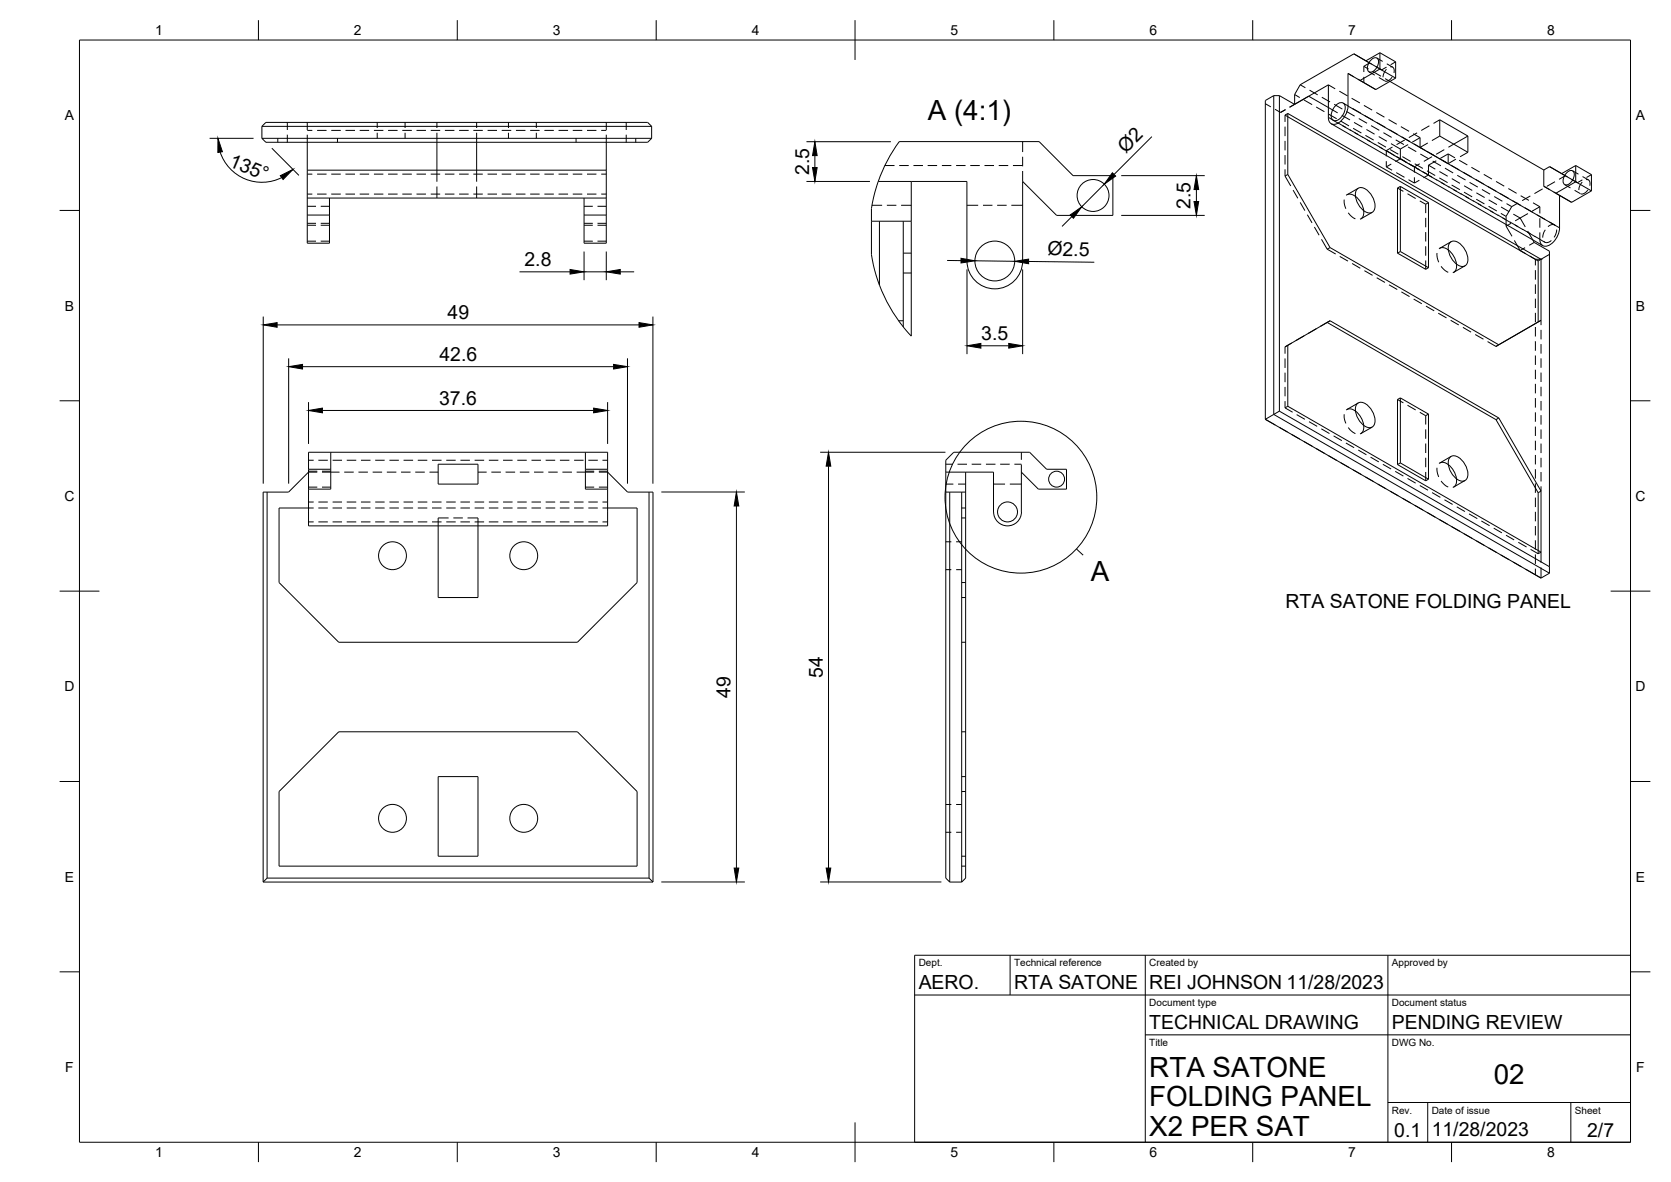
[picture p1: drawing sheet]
<svg xmlns="http://www.w3.org/2000/svg" width="420mm" height="297mm" viewBox="0 0 420 297" stroke-linecap="round" stroke-linejoin="round" font-family="sans-serif">
<!-- layer: Visible -->
<g fill="none" stroke="#000" stroke-width=".25">
<path d="M340.4 13.5l-13.5 7.8-1.4 2.5v2.4M340.4 13.5l3.1 1.8M344.8 15a1 1 0 0 1 1.4-.4 1 1 0 0 1 .4 1.4l-.4 .9a1.62 1.62 0 0 1-2.1 1 2.4 2.4 0 0 1 .7-2.9zM347 17.3l3.9 2.3M347 17.3l-5 2.9M347 13.3v4M347 13.3l-3.6 2-3-1.8M347 13.3l3.9 2.2v4.1M350.9 19.6l-5 2.9-7-4 .1 8.1a4.9 4.9 0 0 1-3.6 4.7 1.46 1.46 0 0 1-1.4-1.8M65.8 31.8l1-1h96.1l1 1M65.8 31.8h98.1M65.8 34.8l1 1h96.1l1-1"/>
<path d="M65.8 34.8h98.1M65.8 31.8v3M77.3 35.8v7M109.9 35.8v7M119.8 35.8v7M152.4 35.8v7M163.9 31.8v3M320.3 24l-2.1 1.3v80.1M320.3 24h1.4M320.3 24v80.1l69.3 39.9M321.7 24l3.8 2.2M321.7 24v79.3"/>
<path d="M323.8 29.3l63 36.3M325.5 26.2h.1M325.5 26.2l8.5-4.9v8.2M325.5 26.2l3.6-2 4.9 2.8M334.7 31.1l53.2 30.6a3 3 0 0 0 3.4-1.8l.8-2.1v-8.7M336 26.4a1.26 1.26 0 0 1 1.7-.5 1.26 1.26 0 0 1 .5 1.7 3.3 3.3 0 0 1-2.6 2.7 1.57 1.57 0 0 1-.7-2.4zM349.5 20.5l38.7 22.2M362 30.1l7.1 4.1v4.1l-7.1-4.1zM369.1 34.2l-3.6 2M77.3 42.8v7M77.3 42.8h75.1M77.3 49.8v11.3h5.5v-11.3"/>
<path d="M77.3 54h5.5M77.3 49.8h75.1M146.9 49.8v11.3h5.5v-11.3M146.9 54h5.5M152.4 42.8v7M219.1 55.6h10M220.8 45.6l-1.2 4-.5 2.8v11.6l.8 3.9 1.2 3.8M220.8 45.6h22.3v20M220.8 45.6a38.2 38.2 0 0 1 5.3-10h35.2l8.5 8.5h10v10h-14.1l-8.6-8.5v20M221.1 55.6v16.1M227.1 55.6v26.6M229.1 45.6v38.9l-2-2.3"/>
<path d="M340.8 49.4l1.2 1.3 .6 1.1 .3 1.1M341.3 47.4a2.28 2.28 0 0 1 3.1 1 4.6 4.6 0 0 1 1.1 4.5 1.72 1.72 0 0 1-2.8-.1 4.8 4.8 0 0 1-1.7-5zM352.1 46.8l-.7 .5v16.3M352.1 46.8l7.1 4.1v16.4M352.1 46.8v16.4M388.2 42.7v4.1l7 4 5-2.8M394.1 43.3a1 1 0 0 1 1.3-.4 1 1 0 0 1 .4 1.4l-.4 .9a1.62 1.62 0 0 1-2.1 1.1 2.4 2.4 0 0 1 .8-3zM396.2 41.6l-3.5 2-3.1-1.7-1.4 .8M396.2 45.7l-5 2.9M396.2 41.6v4.1M396.2 41.6l4 2.3v4.1M396.2 45.7l4 2.3"/>
<path d="M221.1 71.7a38.2 38.2 0 0 0 6 10.5M243.1 65.6a7 7 0 0 0 7 7 7 7 0 0 0 7-7M351.4 63.6l7.1 4.1 .7-.4M352.1 63.2l7.1 4.1M352.1 63.2l-.7 .4M364.2 62.8l1.2 1.3 .5 1.1 .3 1.2M364.7 60.9a2.28 2.28 0 0 1 3 .9 4.6 4.6 0 0 1 1.1 4.5 1.72 1.72 0 0 1-2.7-.1 4.8 4.8 0 0 1-1.7-5zM385.4 60.3l.4 .6 3.8 2.2v80.9M386.8 65.6v15.3l.7-.4M387.5 65.2v15.3M387.5 65.2l-63.7-36.7v15.3l10.6 18.4 42.5 24.4 10.6-6.1M387.5 65.2l-.7 .4"/>
<path d="M333.7 81l42.5 24.5M352.1 100l-.7 .4v16.3M352.1 100l7.1 4.1v16.3M352.1 100v16.3M77.6 113.7h75.2v18.5h-75.2zM77.6 118.6l-5 5.1h-6.4v98M77.6 117.9h5.6M83.2 113.7v9.2h-5.6M110.2 116.7h10v5h-10zM147.2 113.7v9.2h5.6M147.2 117.9h5.6M152.8 118.6l5 5.1h6.4v98"/>
<path d="M237.8 118.6h12v10a3.5 3.5 0 0 0 3.5 3.6 3.5 3.5 0 0 0 3.5-3.6M242.8 118.6v102.1l-1 1M318.2 105.4l69.3 39.9 2.1-1.3M321.7 103.3l-3.5 2.1M321.7 103.3l67.9 39.1M340.8 103.3l1.2 1.3 .6 1.1 .3 1.2M341.3 101.4a2.28 2.28 0 0 1 3.1 .9 4.6 4.6 0 0 1 1.1 4.5 1.72 1.72 0 0 1-2.8-.1 4.8 4.8 0 0 1-1.7-5zM351.4 116.7l7.1 4.1 .7-.4M352.1 116.3l7.1 4.1M352.1 116.3l-.7 .4M364.2 116.7l1.2 1.4 .5 1.1 .3 1.1M364.7 114.8a2.28 2.28 0 0 1 3 1 4.6 4.6 0 0 1 1.1 4.5 1.72 1.72 0 0 1-2.7-.1 4.8 4.8 0 0 1-1.7-5z"/>
<path d="M376.2 105.5l10.6 18.3M376.9 105l-.7 .5M376.9 105l-42.5-24.4-10.6 6.2v15.3l63.7 36.7v-15.4M376.9 105l10.6 18.4M67.2 123.7v97M77.6 127.7h-7.4v18.7l15 15h60l15-15v-18.7h-7.4M110.2 132.2v18h10v-18M163.2 123.7v97M237.8 123.7h5M238.8 123.7v98M241.8 123.7v98M256.8 128.7v-10.1l4.3 4.3h7.1v-5h-5l-4.3-4.2h-19.1l-2 2v105l1 1"/>
<path d="M386.8 123.8v14.5M387.5 123.4l-.7 .4M85.2 183.9h60l15 15v18.8h-90v-18.8zM110.2 195.2h10v20h-10zM66.2 221.7h98M67.2 220.7h96M67.2 220.7l-1 1M163.2 220.7l1 1M238.8 221.7h3"/>
<circle cx="274.8" cy="49.1" r="4"/>
<circle cx="250.1" cy="65.6" r="5"/>
<circle cx="98.7" cy="139.7" r="3.5"/>
<circle cx="131.7" cy="139.7" r="3.5"/>
<circle cx="253.3" cy="128.6" r="2.51"/>
<circle cx="265.7" cy="120.4" r="2"/>
<circle cx="98.7" cy="205.7" r="3.5"/>
<circle cx="131.7" cy="205.7" r="3.5"/>
</g>
<!-- layer: Hidden -->
<g fill="none" stroke="#000" stroke-width=".25">
<path d="M338.9 18.5l1.5 .8M341.4 19.9l1.5 .9M342.9 16.7l1.2 .7M342.9 16.7v1.4M342.9 19.3v1.5M343.4 15.3l1.5 .8M343.5 15.3l.9 .5M344.2 18.1l1.5 .8M344.4 15.8l-1.5 .9M344.4 15.8l3 1.8M345.2 18l2 1.2M345.9 16.7l1.5 .9"/>
<path d="M346.2 14.6l1.5 .8M346.7 19.5l1.5 .8M348.3 19.8l1.2 .7M348.6 17.4l-.6 1-.3 1M348.6 16.9l-1.2 .7M348.7 16l1.5 .9M349.6 16.8a.98 .98 0 0 1 .9 .5 .98 .98 0 0 1 0 1M350 19.4a1.67 1.67 0 0 1-1.8 .9M350.9 15.5l-1.2 .8M69.8 34.8v1M72.2 30.8v1.9M72.2 33.9v1.9"/>
<path d="M77.3 32.8h1.2M77.3 30.8v1.9M77.3 33.9v1.9M79.7 32.8h2.4M83.3 32.8h2.4M84.9 34.8v1M86.9 32.8h2.4M90.4 32.8h2.4M94 32.8h2.4M94.8 30.8v1.4M94.8 33.4v1.4M97.6 32.8h2.4"/>
<path d="M101.2 32.8h2.3M101.9 30.8v1.4M101.9 33.4v1.4M104.7 32.8h2.4M108.3 32.8h2.4M109.9 30.8v1.4M109.9 33.4v2.4M111.9 32.8h2.4M115.4 32.8h2.4M119 32.8h2.4M119.8 30.8v1.4M119.8 33.4v2.4"/>
<path d="M122.6 32.8h2.4M126.2 32.8h2.3M127.8 30.8v1.4M127.8 33.4v1.4M129.7 32.8h2.4M133.3 32.8h2.4M134.9 30.8v1.4M134.9 33.4v1.4M136.9 32.8h2.4M140.4 32.8h2.4M144 32.8h2.4M144.8 34.8v1"/>
<path d="M147.6 32.8h2.4M151.2 32.8h1.2M152.4 30.8v1.9M152.4 33.9v1.9M157.5 30.8v1.9M157.5 33.9v1.9M159.9 34.8v1M257.1 35.6v2.6M257.1 39.4v2.4M318.2 26.1l1.4 .8M320.6 27.5l1.4 .8 1.2-.8M323.1 28.9v1.7"/>
<path d="M323.1 31.8v2.4M323.1 35.4v2.4M323.1 39v2.3M323.1 28.9l.7 .4M323.8 28.5l-.7 .4M325.5 26.2l-1.2 .8 1.2-.8M325.5 23.8l1.3 .7M326.9 21.3l1.3 .8M327.9 25.1l2 1.2M329.3 22.7l2 1.1M330.9 26.9l2.1 1.2M332.4 24.4l2 1.2"/>
<path d="M334 21.3l1.7 1M334 27l2.3 1.4M334.1 28.7l2 1.2M335.2 30.2l1.3 .8M335.5 26.2l2 1.2M336.8 22.9l2 1.2M337.1 30.4l2.1 1.3M337.4 29l2 1.1M337.6 31.6l2 1.2M337.7 25.9l1.3 .8M338.6 28l2 1.2M339.9 24.7l2 1.2"/>
<path d="M340.1 27.2l2 1.2M340.2 32.2l2.1 1.2M340.5 30.8l2 1.1M340.7 33.4l2 1.2M341.7 29.8l2 1.2M342.9 20.8l3 1.7M342.9 26.5l2.1 1.2M343.2 29l2 1.2M343.3 34l2.1 1.2M343.6 32.5l2 1.2M343.8 35.1l2 1.3M344.7 31.6l2.1 1.2"/>
<path d="M346.1 28.3l2 1.1M346.3 30.8l2 1.2M346.4 35.8l2.1 1.2M346.7 34.3l2 1.2M346.9 36.9l2 1.2M347.9 33.3l2 1.2M348.6 37.9l1.4 .8M348.6 37.9v1.4M349.1 30l2.1 1.2M349.4 32.6l2 1.2M349.5 37.6l2.1 1.2M349.8 36.1l2.3 1.4"/>
<path d="M349.9 38.7l2.1 1.2M350.1 36.9l-1.5 1M350.9 35.1l2.1 1.2M351.1 39.3l2 1.2M352.1 39.9l1.5 .9M352.1 39.9l-1.2 .7M352.1 37.5v2.4M352.2 31.8l2.1 1.2M352.4 34.4l2.1 1.2M352.6 39.4l2.1 1.2M353.2 35.2l-2 1.2M354 36.9l2.1 1.2"/>
<path d="M354.1 36.3l-2 1.2M355.3 33.6l1.8 1M355.5 36.2l2.1 1.2M356.3 33.4l-2.1 1.2M357.1 34.6v2.4M357.1 34.6l-2 1.1M357.1 37l1.4 .9M357.1 38.7l2.1 1.2M358.6 38l2.1 1.1M359 35.9l-1.9 1.1M359.4 31.6l-2 1.2M359.6 38.5l2 1.2"/>
<path d="M360.1 39.4l-2.1 1.2M361.7 39.7l2.1 1.2M362 30.1l-1.6 .9M362 34.2l-2 1.1M363.2 37.6l-2.1 1.2M364.1 38.7l-1.9 1.1M364.1 38.7v2.4M364.1 38.7l1.7 1M365.5 36.2l-1.3 .8M366.1 40l-2 1.1M369.1 38.3l-2 1.1M77.3 51.8h2.2"/>
<path d="M77.3 56.1h2.2M77.3 56.6h2.2M77.3 43.8h1.2M77.3 48.8h1.2M79.7 43.8h2.4M79.7 48.8h2.4M80.6 51.8h2.2M80.6 56.1h2.2M80.6 56.6h2.2M83.3 43.8h2.4M83.3 48.8h2.4M86.9 43.8h2.4"/>
<path d="M86.9 48.8h2.4M90.4 43.8h2.4M90.4 48.8h2.4M94 43.8h2.4M94 48.8h2.4M97.6 43.8h2.4M97.6 48.8h2.4M101.2 43.8h2.3M101.2 48.8h2.3M104.7 43.8h2.4M104.7 48.8h2.4M108.3 43.8h2.4"/>
<path d="M108.3 48.8h2.4M109.9 42.8v2.9M109.9 46.9v2.9M111.9 43.8h2.4M111.9 48.8h2.4M115.4 43.8h2.4M115.4 48.8h2.4M119 43.8h2.4M119 48.8h2.4M119.8 42.8v2.9M119.8 46.9v2.9M122.6 43.8h2.4"/>
<path d="M122.6 48.8h2.4M126.2 43.8h2.3M126.2 48.8h2.3M129.7 43.8h2.4M129.7 48.8h2.4M133.3 43.8h2.4M133.3 48.8h2.4M136.9 43.8h2.4M136.9 48.8h2.4M140.4 43.8h2.4M140.4 48.8h2.4M144 43.8h2.4"/>
<path d="M144 48.8h2.4M146.9 51.8h2.2M146.9 56.1h2.2M146.9 56.6h2.2M147.6 43.8h2.4M147.6 48.8h2.4M150.2 51.8h2.2M150.2 56.1h2.2M150.2 56.6h2.2M151.2 43.8h1.2M151.2 48.8h1.2M219.2 51.6h2.6"/>
<path d="M222.5 41.6h2.4M223 51.6h2.4M226.1 41.6h2.4M226.6 51.6h2.5M229.7 41.6h2.4M233.3 41.6h2.3M236.8 41.6h2.4M240.4 41.6h2.4M243.1 51.6h2.9M244 41.6h2.4M247.2 51.6h2.3M247.5 41.6h2.4"/>
<path d="M250.7 51.6h2.4M251.1 41.6h2.4M254.3 51.6h2.8M254.7 41.6h2.4M257.1 43v2.6M323.1 42.6v1.6M323.1 44.2l1.4 2.5M323.8 43.8l-.7 .4M325.1 47.8l1.2 2M326.9 50.9l1.2 2M328.7 54l1.2 2M330.5 57.1l1.2 2"/>
<path d="M338 50.2v1.1l.4 1.2M338.5 49.1l.8-.3 .8 .1 .7 .5M339 53.5l.8 .9 1 .6M341.5 47.3l-2.8 1.6M342.9 52.9l-.2 1.6-.7 .6M345 53.4l-2.8 1.6M348.6 40.5v1.4M348.6 41.9l1.4 .9M349.8 41.2l-1.2 .7M351.1 43.4l2 1.2M351.4 47.3l1.5 .8M353 40.5l3.7 2"/>
<path d="M353.9 48.7l2.1 1.2M354.2 45.2l1.4 .8M355.6 44.6v1.4M355.7 41.2l2.1 1.1M356.2 42.3l2 1.2M356.9 45.3l-1.3 .7M357 41.2l-1.4 .7v1.5M357 50.5l1.5 .8M357.7 43.1l1.5 .9M358.5 51.3v2.3M358.5 54.7v2.4M358.5 58.3v2.4"/>
<path d="M358.8 42.9l2.1 1.2M359.2 44l-1.3 .7M359.2 41.5v2.5M359.2 41.5l1.7 1M359.2 50.9l-.7 .4M359.2 44.1l2.1 1.2M360.2 40.5l2.1 1.2M361.1 40.4l-1.9 1.1M361.9 44.7l2.1 1.2M361.9 43.1l2.1 1.2M362.3 45.9l2.1 1.1M362.6 40.3l1.5 .8"/>
<path d="M363.3 42.3l2.1 1.2M364.8 41.5l2.1 1.2M365 46.5l2.1 1.2M365 44.9l2.1 1.2M365.4 47.6l2.1 1.2M366.4 44.1l2.1 1.1M366.9 40.3l2.1 1.2M367.9 43.3l2.1 1.2M368.1 48.3l2.1 1.2M368.1 46.7l2.1 1.2M368.5 49.4l2.1 1.2M369.5 45.8l2.1 1.2"/>
<path d="M370 42l2 1.2M371 45.1l2.1 1.2M371.2 50.1l2.1 1.2M371.2 48.5l2.1 1.1M371.6 51.2l2.1 1.2M372.6 47.6l2.1 1.2M373.1 43.8l2 1.2M374.1 46.9l2.1 1.2M374.3 51.8l2.1 1.2M374.3 50.2l2.1 1.2M374.7 53l2.1 1.2M375.7 49.4l2.1 1.2"/>
<path d="M376.2 45.6l2 1.2M377.2 48.6l2.1 1.2M377.4 53.6l1.3 .8M377.4 52l2.1 1.2M377.8 54.8l2.1 1.2M378.7 54.4v2.4M378.7 56.8l1.5 2.6M378.8 51.2l1.3 .7M379.3 47.4l2 1.2M379.9 56.1l-1.2 .7M380.1 51.9l-1.4 2.5M380.3 50.4l2.1 1.2"/>
<path d="M380.5 53.8l1.7 1M380.9 56.5l2.1 1.2M381.7 51l-1.6 .9M382.2 54.8l1.3 2.2M382.2 54.8l-1.2 .7M382.4 49.2l2 1.2M383.4 52.2l2.1 1.2M384 58.3l2.1 1.2M384.1 58l1.3 2.3M384.2 53.7l-2 1.1M384.8 49.2l-2.1 1.2M385.5 51l1.7 1"/>
<path d="M386.5 54l2.1 1.2M387.2 58.4l.1 2.4 .6 .9M387.2 52v1.6M387.2 54.8v2.4M387.2 52l-2 1.1M387.9 47.5l-2.1 1.1M388.2 46.8l1.4 .9M388.6 57.7l-.5 .8-.2 1.2M389.6 55.8l1.3 .7M390.7 48.2l4.5 2.6M391 45.7l-2.1 1.1M391.1 56.7a1.29 1.29 0 0 0-1.9 .3"/>
<path d="M391.4 57.7l-.2 1-.4 1M392.1 49.1h.1M393.4 46.4l1.5 .8M393.6 44.2l-.9-.6 1.4 .9M393.6 44.2l-1.6 .9M393.6 44.2l3 1.7 1.3-.7M395.4 42.9l1.5 .9M395.9 47.8l1.5 .9M397.8 45.7l-.6 1-.2 1.1M397.9 44.4l1.5 .8M398.8 45.2a.98 .98 0 0 1 1 .4 .98 .98 0 0 1-.1 1.1M399.3 47.7a1.7 1.7 0 0 1-1.9 1"/>
<path d="M400.2 43.9l-1.3 .7M77.3 60.6h2.2M80.6 60.6h2.2M146.9 60.6h2.2M150.2 60.6h2.2M227.1 68.6h2M227.1 63.6h2M332.3 60.1l1.4 2.5M333.7 62.6l2.2 1.2M334.4 62.2l-.7 .4M336.9 64.4l2 1.2M340 66.2l2 1.2"/>
<path d="M343.1 68l2 1.2M346.2 69.8l2 1.2M349.2 71.6l2.1 1.2M352.4 73.3l2 1.2M355.5 75.1l2 1.2M358.5 61.9v2.4M358.5 65.5v2.2M358.5 76.9l2.1 1.2M361.3 63.6l.1 1.1 .4 1.2M361.6 78.7l2.1 1.2M361.8 62.5l.9-.3 .7 .2 .8 .4M362.4 66.9l.8 .9 1 .6"/>
<path d="M364.8 60.8l-2.8 1.6M366.2 66.4l-.1 1.2-.3 .6-.5 .3M368.3 66.8l-2.8 1.6M380.8 60.4l1.4 2.6M382.2 63l1.4 .8M383.5 62.2l-1.3 .8M384.7 64.4l1.4 .8M385.8 60.9l-1.3 .7M386.1 65.2v1.5M386.1 67.9v2.4M386.1 71.5v2.4M386.1 75v2.4"/>
<path d="M386.1 78.6v2.4M386.1 65.2h1.4M387.1 60.1l1.3 .8M387.5 65.2h.1M389.6 63.9l-2.1 1.3M390.1 60.4a1.36 1.36 0 0 1-1.9 .3M225.9 80.6h1.2M323.1 90.1v2.4M323.1 93.6v2.4M323.1 97.2v2.4M324.8 86.2l-1.7 1v1.7M327.9 84.4l-2.1 1.2"/>
<path d="M331 82.6l-2.1 1.2M333.7 81h.1M333.7 81l-1.7 1M334.4 80.6l-.7 .4M364.7 80.5l2.1 1.2M367.8 82.3l2.1 1.2M370.9 84.1l2.1 1.1M374 85.8l2.2 1.3 .7-.5M386.1 82.2v2.4M386.1 85.8v2.3M386.1 89.3v2.4M386.1 92.9v2.4"/>
<path d="M386.1 96.5v2.4M387.5 80.5v1.2M387.5 82.9v2.4M387.5 86.5v2.4M387.5 90.1v2.3M387.5 93.6v2.4M387.5 97.2v2.4M77.6 118.6h2.2M77.6 115.7h1.3M77.6 118.4h2.2M80.1 115.7h2.3M81 118.6h4.4"/>
<path d="M81 118.4h2.2M83.6 115.7h2.4M86.6 118.6h2.3M87.2 115.7h2.4M90.1 118.6h2.4M90.8 115.7h2.4M93.7 118.6h2.4M94.3 115.7h2.4M97.3 118.6h2.4M97.9 115.7h2.4M100.8 118.6h2.4M101.5 115.7h2.4"/>
<path d="M104.4 118.6h2.4M105.1 115.7h2.3M108 118.6h2.2M108.6 115.7h2.4M112.2 115.7h2.4M115.8 115.7h2.4M119.3 115.7h2.4M120.2 118.6h2.2M122.9 115.7h2.4M123.5 118.6h2.4M126.5 115.7h2.4M127.1 118.6h2.4"/>
<path d="M130.1 115.7h2.3M130.7 118.6h2.4M133.6 115.7h2.4M134.3 118.6h2.4M137.2 115.7h2.4M137.9 118.6h2.3M140.8 115.7h2.4M141.4 118.6h2.4M144.4 115.7h2.3M145 118.6h4.4M147.2 118.4h2.2M147.9 115.7h2.4"/>
<path d="M150.6 118.6h2.2M150.6 118.4h2.2M151.5 115.7h1.3M237.8 116.7h1.8M240.8 116.7h2.3M244.3 116.7h2.4M247.9 116.7h2.4M251.5 116.7h2.4M255.1 116.7h1.7M256.8 113.7v1.9M256.8 116.7v1.9M318.2 105.4l2.4 1.4"/>
<path d="M321.7 107.4l2 1.2M323.1 100.8v1.7M323.1 102.5l1.9 1.1M323.8 102.1l-.7 .4M324.8 109.2l2 1.1M326 104.2l2.1 1.2M327.9 110.9l2 1.2M329.1 106l2.1 1.2M330.9 112.7l2.1 1.2M332.2 107.8l2.1 1.2M334.1 114.5l2 1.2M335.3 109.5l2.1 1.2"/>
<path d="M337.1 116.3l2.1 1.2M338 104.1v1.2l.4 1.1M338.4 111.3l2.1 1.2M338.5 103l.8-.3 .8 .2 .7 .4M339 107.4l.8 .9 1 .7M340.2 118.1l2.1 1.2M341.5 113.1l2.1 1.2M341.5 101.3l-2.8 1.6M342.9 106.9l-.2 1.6-.7 .6M343.3 119.9l2.1 1.1M344.6 114.9l2.1 1.2M345 107.3l-2.8 1.7"/>
<path d="M347.7 116.7l2.1 1.2M350.8 118.5l2.1 1.1M351.4 100.4l1.5 .8M353.9 101.8l2.1 1.2M357 103.6l1.5 .9M358.5 104.5v2.2M358.5 107.9v2.4M358.5 111.4v2.4M358.5 115v2.4M358.5 118.6v2.2M359.2 104.1l-.7 .4M361.3 117.5l.1 1.2 .4 1.2"/>
<path d="M361.8 116.5l.9-.3 .7 .1 .8 .5M364.8 114.7l-2.8 1.6M386.1 100v2.4M386.1 103.6v2.4M386.1 107.2v2.4M386.1 110.8v2.3M386.1 114.3v2.4M386.1 117.9v2.4M387.5 100.8v2.4M387.5 104.3v2.4M387.5 107.9v2.4M387.5 111.5v2.4"/>
<path d="M387.5 115v2.4M387.5 118.6v2.4M77.6 127.7h1.3M77.6 122.4h2.2M77.6 131.2h1.3M77.6 126.2h1.3M80.1 127.7h2.3M80.1 131.2h2.3M80.1 126.2h2.3M81 122.4h2.2M83.6 127.7h2.4M83.6 131.2h2.4"/>
<path d="M83.6 126.2h2.4M87.2 127.7h2.4M87.2 131.2h2.4M87.2 126.2h2.4M90.8 127.7h2.4M90.8 131.2h2.4M90.8 126.2h2.4M94.3 127.7h2.4M94.3 131.2h2.4M94.3 126.2h2.4M97.9 127.7h2.4M97.9 131.2h2.4"/>
<path d="M97.9 126.2h2.4M101.5 127.7h2.4M101.5 131.2h2.4M101.5 126.2h2.4M105.1 127.7h2.3M105.1 131.2h2.3M105.1 126.2h2.3M108.6 127.7h2.4M108.6 131.2h2.4M108.6 126.2h2.4M112.2 127.7h2.4M112.2 131.2h2.4"/>
<path d="M112.2 126.2h2.4M112.8 130.2h-2.6v2M114 130.2h2.4M115.8 127.7h2.4M115.8 131.2h2.4M115.8 126.2h2.4M117.6 130.2h2.6v2M119.3 127.7h2.4M119.3 131.2h2.4M119.3 126.2h2.4M122.9 127.7h2.4M122.9 131.2h2.4"/>
<path d="M122.9 126.2h2.4M126.5 127.7h2.4M126.5 131.2h2.4M126.5 126.2h2.4M130.1 127.7h2.3M130.1 131.2h2.3M130.1 126.2h2.3M133.6 127.7h2.4M133.6 131.2h2.4M133.6 126.2h2.4M137.2 127.7h2.4M137.2 131.2h2.4"/>
<path d="M137.2 126.2h2.4M140.8 127.7h2.4M140.8 131.2h2.4M140.8 126.2h2.4M144.4 127.7h2.3M144.4 131.2h2.3M144.4 126.2h2.3M147.2 122.4h2.2M147.9 127.7h2.4M147.9 131.2h2.4M147.9 126.2h2.4M150.6 122.4h2.2"/>
<path d="M151.5 127.7h1.3M151.5 131.2h1.3M151.5 126.2h1.3M237.8 121.7h1.9M237.8 136.2h1.4M240.4 136.2h1.4M240.9 121.7h1.9M241.8 130.2h1M241.8 127.7h1M249.8 121.7h2.9M253.9 121.7h2.9M346.4 121.7l2.1 1.1"/>
<path d="M349.5 123.4l2.1 1.2M352.6 125.2l2.1 1.2M353.9 120.2l2.1 1.2M355.7 127l2.1 1.2M357 122l2.1 1.2M358.8 128.8l2.1 1.2M360.1 123.8l2.1 1.2M361.9 130.6l2.1 1.1M362.4 120.9l.8 .9 1 .6M363.2 125.6l2.1 1.2M365 132.3l2.1 1.2M366.2 120.3l-.1 1.3-.3 .6-.5 .3"/>
<path d="M366.3 127.4l2 1.2M368.1 134.1l2.1 1.2M368.3 120.8l-2.8 1.6M369.4 129.1l2.1 1.2M371.2 135.9l2.1 1.2M372.5 130.9l2 1.2M374.3 137.7l2.1 1.2M375.6 132.7l2 1.2M377.4 139.5l2.1 1.2M378.7 134.5l2 1.2M381.8 136.3l2 1.2M384.9 138.1l1.9 1.1"/>
<path d="M386.1 121.5v2.4M386.1 125v2.4M386.1 128.6v2.4M386.1 132.2v2.4M386.1 135.8v2.3M386.1 139.3v2.4M386.8 139.2l.7-.4v2.6M386.8 138.3v.9M387.5 122.2v1.2M237.8 143.2h1.4M240.4 143.2h1.4M241.8 150.2h1"/>
<path d="M241.8 146.4h1M380.5 141.3l2 1.1M383.6 143l2.5 1.4M386.1 142.9v1.5M387.5 142.6v2.7l-1.4-.9M241.8 161.4h1M241.8 195.2h1M241.8 183.9h1M241.8 198.9h1M237.8 209.2h1.4M237.8 202.2h1.4M240.4 209.2h1.4"/>
<path d="M240.4 202.2h1.4M241.8 215.2h1M241.8 217.7h1"/>
</g>
<!-- layer: Hidden Narrow -->
<g fill="none" stroke="#000" stroke-width=".25">
<path d="M334 29.5l1.3 .8M336.3 30.8l2.1 1.2M339.4 32.6l2.1 1.2M342.5 34.4l2.1 1.2M345.6 36.2l2.1 1.2M348.7 38l2.1 1.2M351.8 39.8l2.1 1.1M354.9 41.5l2.1 1.2M358 43.3l2.1 1.2M361.1 45.1l2.1 1.2M364.2 46.9l2.1 1.2M367.3 48.7l2.1 1.2"/>
<path d="M370.4 50.4l2.1 1.2M373.5 52.2l2.1 1.2M376.6 54l2.1 1.2M379.7 55.8l2 1.2M382.8 57.6l2.1 1.2M385.9 59.4l1.3 .7"/>
</g>
<!-- layer: Visible Narrow -->
<path d="M338.9 26.7l53.2 30.6" fill="none" stroke="#000" stroke-width=".25"/>
<!-- layer: BORDER -->
<g fill="none" stroke="#000" stroke-width=".25">
<path d="M20 10.1h390v276.9h-390zM65 5.1v5M115 5.1v5M165 5.1v5M215 5.1v10M265 5.1v5M315 5.1v5M365 5.1v5M15 52.9h5M410 52.9h5M15 100.7h5M410 100.7h5"/>
<path d="M15 148.6h10M405 148.6h10M15 196.4h5M410 196.4h5M15 244.2h5M410 244.2h5M65 287v5M115 287v5M165 287v5M215 282.1v9.9M265 287v5M315 287v5"/>
<path d="M365 287v5"/>
</g>
<!-- layer: TITLEBLOCK -->
<path d="M230 240.1h180v46.9h-180zM230 250h180M254 240.1v9.9M288 240.1v46.9M349 240.1v46.9M288 260.1h122M349 277.1h61M359 277.1v9.9M395 277.1v9.9" fill="none" stroke="#000" stroke-width=".25"/>
<!-- layer: FD_Dimensions -->
<g fill="none" stroke="#000" stroke-width=".25">
<path d="M52.7 34.8h11.1M55.4 38.2a11.1 11.1 0 0 0 15.4 6.4M68.3 37.2l6.9 6.9M202.8 35.6h21.2M204.9 39.1v3M289.6 34.3l-9.5 9.5M202.8 45.6h15.9M269.5 54.4l-2.5 2.5M277.6 46.3l-5.6 5.7M281.9 44.1h21M281.9 54.1h21M300.8 47.6v3"/>
<path d="M66.2 79.6v41.9M130.6 68.3h12.7M146.9 63.2v7.2M146.9 68.3h5.5M152.4 63.2v7.2M156 68.3h3.4M164.2 79.6v41.9M238.1 65.5h3.5M243.1 67.7v21.3M245.1 65.5l10 .2M257.1 67.7v21.3M258.6 65.7l16.5 .2"/>
<path d="M69.7 81.6h91M72.6 90.1v31.4M76.1 92.1h78.2M157.8 90.1v31.4M246.6 86.9h7M77.6 101.1v10.5M81.1 103.2h68.2M152.8 101.1v10.5M206.2 113.7h31.5M208.3 117.1v101.1M166.3 123.6h21M185.2 127.2v91"/>
<path d="M166.3 221.6h21M206.2 221.6h30.5"/>
</g>
<g fill="#000" stroke="#000" stroke-width=".25">
<path d="M54.8 34.8l1.1 3.3-1.1 .2zM204.9 35.6l.6 3.5h-1.2zM70.5 44.2l3.2-1.6-2.5 2.5zM204.3 42.1h1.2l-.6 3.5zM269.1 54l2.9-2-2.1 2.8zM279.7 43.4l.8 .8-2.9 2.1zM300.8 44.1l.6 3.5h-1.2zM300.2 50.6h1.2l-.6 3.5zM143.3 67.7l3.6 .6-3.6 .6zM152.4 68.3l3.6-.6v1.2zM241.6 64.9l3.5 .6-3.5 .6zM255.1 65.7l3.5-.6v1.2z"/>
<path d="M66.2 81.6l3.5-.5v1.1zM72.6 92.1l3.5-.5v1.1zM154.3 91.6l3.5 .5-3.5 .6zM160.7 81.1l3.5 .5-3.5 .6zM243.1 86.9l3.5-.6v1.2zM253.6 86.3l3.5 .6-3.5 .6zM77.6 103.2l3.5-.6v1.1zM149.3 102.6l3.5 .6-3.5 .5zM208.3 113.7l.6 3.4h-1.2zM185.2 123.6l.6 3.6h-1.2zM184.6 218.2h1.2l-.6 3.4zM207.7 218.2h1.2l-.6 3.4z"/>
</g>
<!-- layer: Detail Boundary -->
<g fill="none" stroke="#000" stroke-width=".25">
<path d="M270.7 138l1.7 1.5"/>
<circle cx="256.7" cy="124.9" r="19.1"/>
</g>
<g font-size="7">
<text x="233.3" y="30">A (4:1)</text>
<text x="274.3" y="146">A</text>
<text x="289" y="270.6">RTA SATONE</text>
<text x="375.6" y="272.3">02</text>
<text x="289" y="278.1">FOLDING PANEL</text>
<text x="289" y="285.5">X2 PER SAT</text>
</g>
<g font-size="4.9">
<text x="57.4" y="41.7" transform="rotate(23 57.4 41.7)">135°</text>
<text x="283.1" y="38.7" transform="rotate(-45 283.1 38.7)">Ø2</text>
<text x="203.4" y="44" transform="rotate(-90 203.4 44)">2.5</text>
<text x="299.4" y="52.5" transform="rotate(-90 299.4 52.5)">2.5</text>
<text x="263.4" y="64.2" transform="rotate(1 263.4 64.2)">Ø2.5</text>
<text x="131.9" y="66.9">2.8</text>
<text x="112.5" y="80.2">49</text>
<text x="246.7" y="85.4">3.5</text>
<text x="110.5" y="90.7">42.6</text>
<text x="110.4" y="101.7">37.6</text>
<text x="323.3" y="152.8">RTA SATONE FOLDING PANEL</text>
<text x="206.9" y="170.4" transform="rotate(-90 206.9 170.4)">54</text>
<text x="183.7" y="175.3" transform="rotate(-90 183.7 175.3)">49</text>
<text x="231" y="248.5">AERO.</text>
<text x="255" y="248.5">RTA SATONE</text>
<text x="289" y="248.5">REI JOHNSON 11/28/2023</text>
<text x="289" y="258.6">TECHNICAL DRAWING</text>
<text x="350" y="258.6">PENDING REVIEW</text>
<text x="350.6" y="285.7">0.1</text>
<text x="360" y="285.5">11/28/2023</text>
<text x="399.1" y="285.7">2/7</text>
</g>
<g font-size="3.5">
<text x="39" y="8.8">1</text>
<text x="89" y="8.8">2</text>
<text x="139" y="8.8">3</text>
<text x="189" y="8.8">4</text>
<text x="239" y="8.8">5</text>
<text x="289" y="8.8">6</text>
<text x="339" y="8.8">7</text>
<text x="389" y="8.8">8</text>
<text x="16.3" y="30.2">A</text>
<text x="411.3" y="30.2">A</text>
<text x="16.3" y="78">B</text>
<text x="411.3" y="78">B</text>
<text x="16.2" y="125.9">C</text>
<text x="411.2" y="125.9">C</text>
<text x="16.2" y="173.7">D</text>
<text x="411.2" y="173.7">D</text>
<text x="16.3" y="221.6">E</text>
<text x="411.3" y="221.6">E</text>
<text x="16.4" y="269.4">F</text>
<text x="411.4" y="269.4">F</text>
<text x="39" y="290.8">1</text>
<text x="89" y="290.8">2</text>
<text x="139" y="290.8">3</text>
<text x="189" y="290.8">4</text>
<text x="239" y="290.8">5</text>
<text x="289" y="290.8">6</text>
<text x="339" y="290.8">7</text>
<text x="389" y="290.8">8</text>
</g>
<g font-size="2.5">
<text x="231" y="242.9">Dept.</text>
<text x="255" y="242.9">Technical reference</text>
<text x="289" y="242.9">Created by</text>
<text x="350" y="242.9">Approved by</text>
<text x="289" y="252.8">Document type</text>
<text x="350" y="252.8">Document status</text>
<text x="289" y="262.9">Title</text>
<text x="350" y="262.9">DWG No.</text>
<text x="350" y="279.9">Rev.</text>
<text x="360" y="279.9">Date of issue</text>
<text x="396" y="279.9">Sheet</text>
</g>
</svg>
